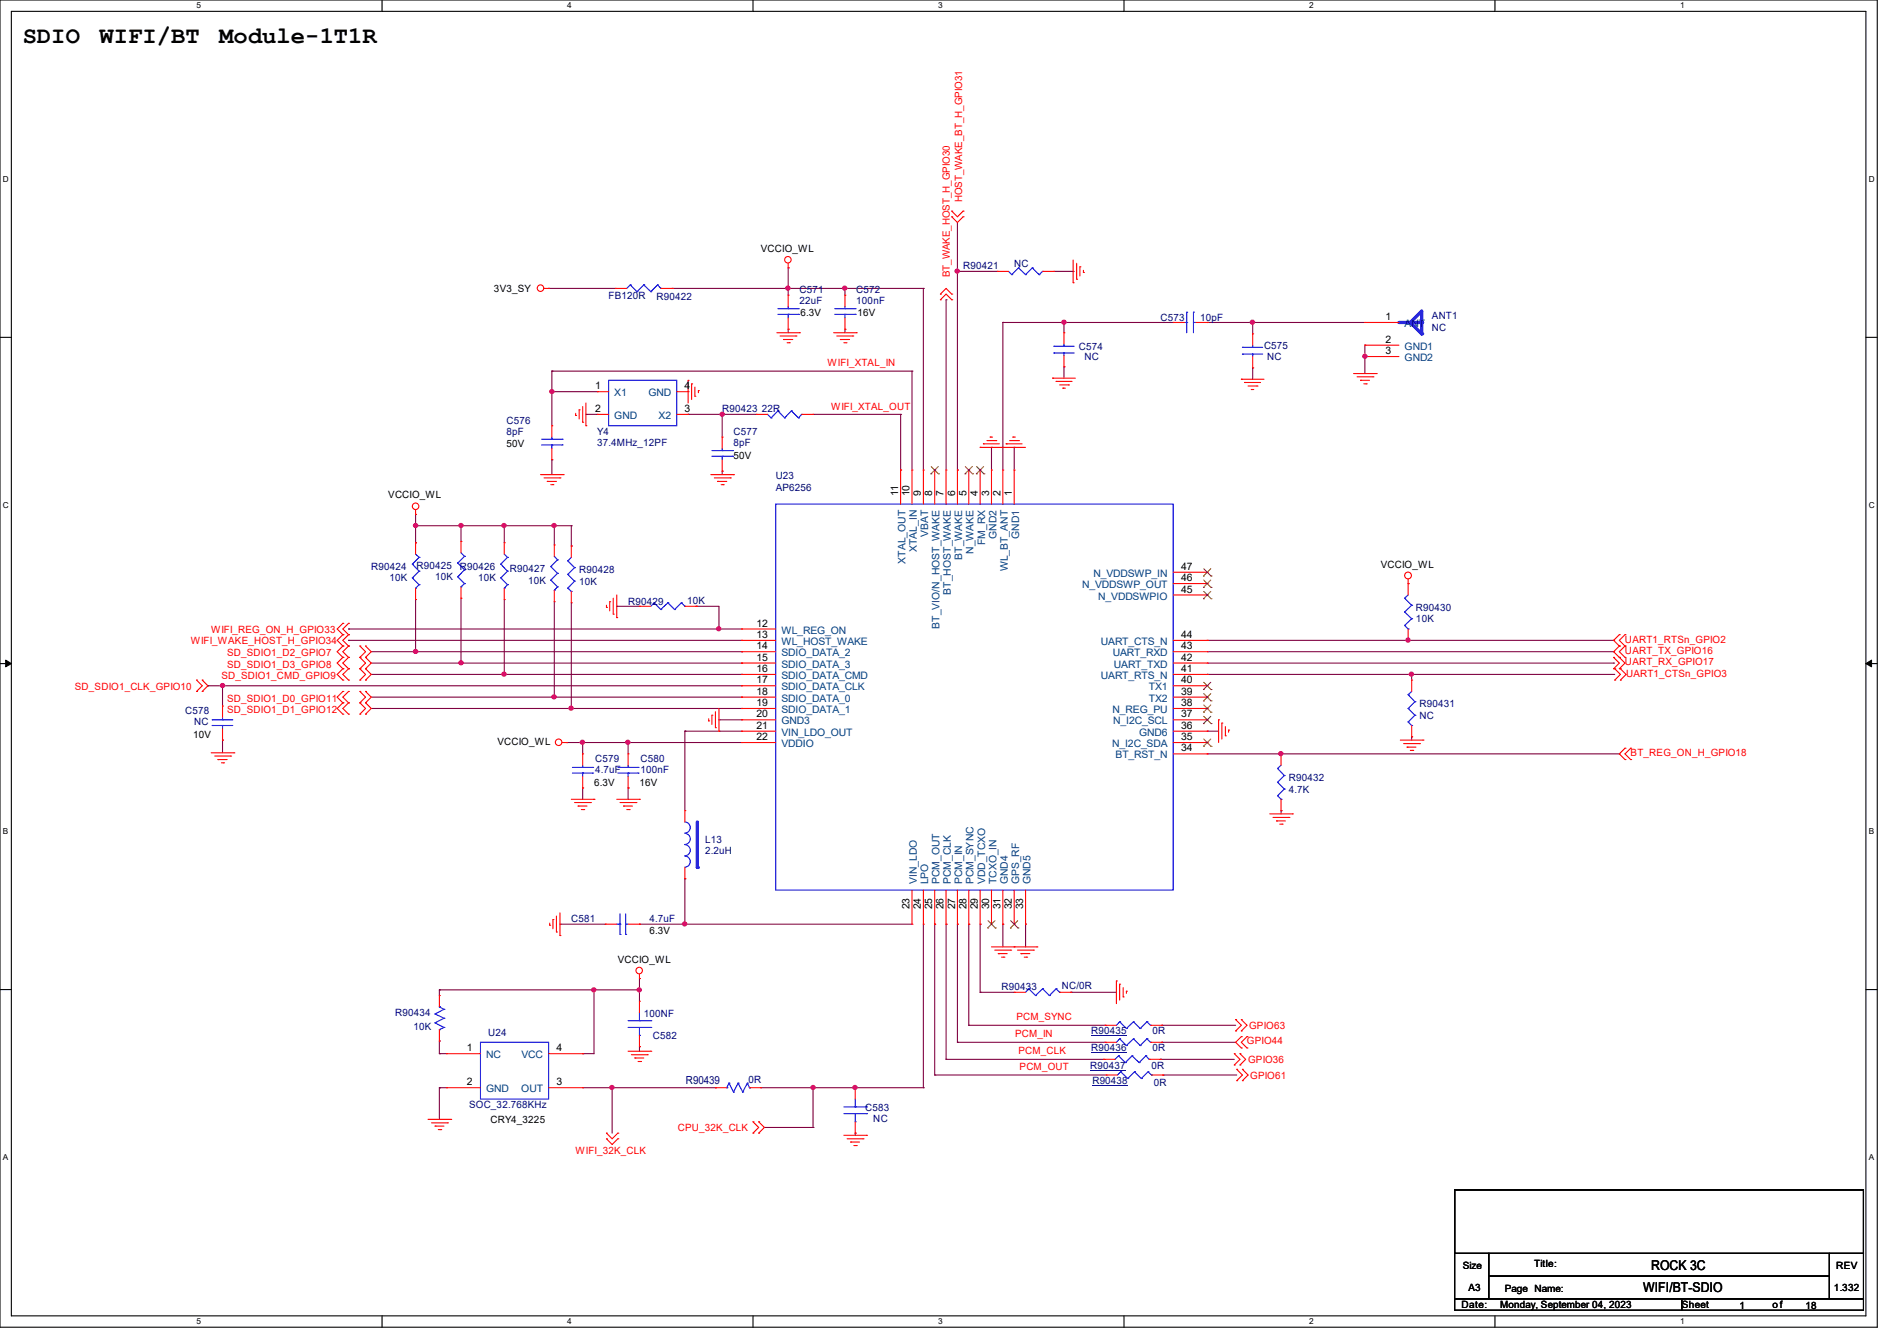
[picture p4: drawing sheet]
<svg xmlns="http://www.w3.org/2000/svg" width="297mm" height="210mm" viewBox="0 0 297 210" stroke-linecap="round" stroke-linejoin="round" font-family="sans-serif">
<path d="M0 0h293.9v207.9h-293.9zM1.8 1.8h290.3v204.3h-290.3z" fill="none" stroke="#000" stroke-width=".17"/>
<g fill="#fff">
<path d="M30.8 .2h.7v1.4h-.7z"/>
<path d="M30.8 206.2h.7v1.4h-.7z"/>
</g>
<path d="M59.8 0v1.8M59.8 206.1v1.8" fill="none" stroke="#000" stroke-width=".17"/>
<g fill="#fff">
<path d="M88.8 .2h.7v1.4h-.7z"/>
<path d="M88.8 206.2h.7v1.4h-.7z"/>
</g>
<path d="M117.9 0v1.8M117.9 206.1v1.8" fill="none" stroke="#000" stroke-width=".17"/>
<g fill="#fff">
<path d="M146.9 .2h.7v1.4h-.7z"/>
<path d="M146.9 206.2h.7v1.4h-.7z"/>
</g>
<path d="M176 0v1.8M176 206.1v1.8" fill="none" stroke="#000" stroke-width=".17"/>
<g fill="#fff">
<path d="M205 .2h.7v1.4h-.7z"/>
<path d="M205 206.2h.7v1.4h-.7z"/>
</g>
<path d="M234.1 0v1.8M234.1 206.1v1.8" fill="none" stroke="#000" stroke-width=".17"/>
<g fill="#fff">
<path d="M263.1 .2h.6v1.4h-.6z"/>
<path d="M263.1 206.2h.6v1.4h-.6z"/>
<path d="M.5 27.3h.9v1.4h-.9z"/>
<path d="M292.6 27.3h.9v1.4h-.9z"/>
<path d="M.5 78.4h.9v1.4h-.9z"/>
<path d="M292.6 78.4h.9v1.4h-.9z"/>
</g>
<path d="M0 52.8h1.8M292.1 52.8h1.8" fill="none" stroke="#000" stroke-width=".17"/>
<g fill="#fff">
<path d="M.5 129.5h.8v1.4h-.8z"/>
<path d="M292.6 129.5h.8v1.4h-.8z"/>
</g>
<path d="M0 103.9h1.8M292.1 103.9h1.8" fill="none" stroke="#000" stroke-width=".17"/>
<path d="M.9 103.4l.9 .5-.9 .5zM292.1 103.9l.9-.5v1z" fill="#000" stroke="#000" stroke-width=".16"/>
<g fill="#fff">
<path d="M.5 180.5h.8v1.4h-.8z"/>
<path d="M292.6 180.5h.8v1.4h-.8z"/>
</g>
<path d="M0 155h1.8M292.1 155h1.8M227.8 186.4h64v9.9h-64zM227.8 196.3h5.3v7.1h-5.3zM233.1 196.3h53.3v3.6h-53.3zM233.1 199.9h53.3v3.5h-53.3zM286.4 196.3h5.4v7.1h-5.4zM227.8 203.4h35.5v1.8h-35.5zM263.3 203.4h28.5v1.8h-28.5z" fill="none" stroke="#000" stroke-width=".17"/>
<g fill="none" stroke="#800040" stroke-width=".17">
<path d="M149.9 34.8v38.8M85.9 45.2h.1M85.9 45.2h10.5M86.4 58.1h.1M86.4 58.1v8.6M86.4 58.1h56.4M105.2 45.2h39.4M123.4 45.2h.1M123.4 51.6h.1M123.4 42h.1M123.4 42v4.2M123.4 51.6v.5"/>
<path d="M132.3 45.2h.1M132.3 51.6h.1M132.3 45.2v1M132.3 51.6v.5M142.8 58.1h.1M142.8 58.1v15.5M144.6 45.2h.1M144.6 45.2v28.4M148.1 46.9h.1M148.1 46.9v26.7M149.9 42.5h.1M149.9 42.5h6.2"/>
<path d="M157 50.5h.1M157 50.5v23.1M157 50.5h26.7M165 42.5h3M166.6 57.4h.1M166.6 50.5h.1M166.6 50.5v1.6M166.6 57.4v1.8M168 42.5h.1M183.7 50.5h.1M189 50.5h.1M189 50.5h24.7"/>
<path d="M196.1 50.5h.1M196.1 57.6h.1M196.1 50.5v1.8M196.1 57.6v1.8M213.7 54.1h.1M213.7 55.8h.1M213.7 54.1v4.4M86.4 72h.1M86.4 61.3h.1M86.4 72v2.3M86.4 61.3h7.1M91.7 64.9h.1"/>
<path d="M91.7 64.9h1.8M107.7 64.9h.1M107.7 64.9h10.7M113.1 64.9h.1M113.1 73.8h.1M113.1 64.9v3.6M113.1 73.8v.5M127.3 64.9h13.7M141 64.9h.1M141 73.6h.1M141 64.9v8.7M149.9 73.6h.1"/>
<path d="M155.2 70.1h.1M155.2 70.1v3.5M158.8 70.1h.1M158.8 70.1v3.5M54.6 98.5h.1M54.6 98.5h61.5M65.1 82.3h.1M65.1 85h.1M65.1 80.6v4.4M65.1 93.9v8.2M65.1 82.3h24.4M72.2 82.3h.1"/>
<path d="M72.2 82.3v2.5M72.2 93.7v10.1M79 82.3h.1M79 82.3v2.7M79 93.9v11.7M86.8 82.3h.1M86.8 82.3v3M86.8 94.2v15M89.5 85.5h.1M89.5 82.3h.1M89.5 82.3v3.2M89.5 94.4v16.6"/>
<path d="M96.6 95h.1M96.6 95h3.5M109 95h.1M109 95h3.6v3.5M112.6 98.5h.1M32.6 107.4h.1M32.6 107.4h83.5M34.8 115.9h.1M34.8 107.4h.1M34.8 107.4v3.2M34.8 115.9v2M54.6 100.3h.1"/>
<path d="M54.6 100.3h61.5M58.1 102.1h58M58.1 103.8h58M58.1 105.6h58M58.1 111h58M58.1 109.2h58M65.1 102.1h.1M72.2 103.8h.1M79 105.6h.1M86.8 109.2h.1M88.7 116.3h.1M88.7 116.3h27.4"/>
<path d="M89.5 111h.1M91.2 116.3h.1M91.2 116.3v1.8M98.3 116.3h.1M98.3 116.3v1.8M107.2 114.5h.1M107.2 114.5h8.9M107.2 114.5v12.5M112.6 112.7h.1M112.6 112.7h3.5M116.1 102.1h.1M116.1 103.8h.1"/>
<path d="M116.1 105.6h.1M116.1 109.2h.1M116.1 111h.1M189 114.5h.1M189 105.6h.1M189 100.3h63.6M189 102.1h63.6M189 103.8h63.6M189 105.6h63.8M189 114.5h1.8M189 118.1h64.5M200.6 118.1h.1"/>
<path d="M220.5 100.3h.1M221 105.6h.1M221 115.4h.1M221 105.6v.9M221 115.4v.5M252.6 102.1h.1M252.6 103.8h.1M252.6 100.3h.1M253.5 118.1h.1M91.2 123.4h.1M91.2 123.4v1.8M98.3 123.4h.1"/>
<path d="M98.3 123.4v1.8M107.2 137.6h.1M107.2 137.6v7.1M200.6 127h.1M200.6 127v.5M68.8 155h.1M68.8 155h31.3M68.8 155v.9M87.7 144.7h.1M87.7 144.7h7.1M93 155h.1M93 155v10h-1.8"/>
<path d="M100.1 144.7h.1M100.1 155h.1M100.1 153.2h.1M100.1 144.7h42.7M100.1 153.2v3.6M107.2 144.7h.1M144.6 144.7v25.6M146.3 144.7h.1M146.3 144.7v23.7M148.1 144.7h.1M148.1 144.7v21.2M149.9 144.7h.1"/>
<path d="M149.9 144.7v18.5M151.7 144.7h.1M151.7 144.7v15.9M153.5 155.4h.1M153.5 144.7h.1M153.5 155.4h5.3M153.5 144.7v10.7M157 144.7h.1M157 144.7v3.6M160.6 144.7h.1M160.6 144.7v3.6M167.7 155.4h.1"/>
<path d="M167.7 155.4h7.1M68.8 170.3h.1M68.8 163h.1M68.8 165h.1M68.8 165h1.1M68.8 170.3h1.1M68.8 163v2M68.8 170.3v5M91.2 165h.1M91.2 170.3h20.8M95.8 170.3h.1M95.8 170.3v7.2"/>
<path d="M100.1 163.9h.1M100.1 163.9v.7M112 170.3h.1M119.1 170.3h25.5M119.7 176.6h7.6M127.3 170.3h.1M127.3 176.6h.1M127.3 170.3v6.3M133.9 177.5h.1M133.9 170.3h.1M133.9 177.5v.3M144.6 170.3h.1"/>
<path d="M146.3 168.4h.1M146.3 168.4h26.9M148.1 165.9h.1M148.1 165.9h24.7M149.9 163.2h.1M149.9 163.2h23.1M151.7 160.6h.1M151.7 160.6h21.3M181.7 165.9h.1M181.7 165.9h11.6M181.9 160.6h.1M181.9 163.2h.1"/>
<path d="M181.9 163.2h11.6M181.9 160.6h11.6M182.1 168.4h.1M182.1 168.4h11.5"/>
</g>
<g fill="#f0f" stroke="#f0f" stroke-width=".17">
<circle cx="112.5" cy="98.5" r=".33"/>
<circle cx="98.3" cy="116.2" r=".33"/>
<circle cx="107.2" cy="144.7" r=".33"/>
<circle cx="91.2" cy="116.2" r=".33"/>
<circle cx="132.3" cy="45.1" r=".33"/>
<circle cx="86.4" cy="61.3" r=".33"/>
<circle cx="113.1" cy="64.9" r=".33"/>
<circle cx="221" cy="105.6" r=".33"/>
<circle cx="196.1" cy="50.5" r=".33"/>
<circle cx="213.7" cy="55.8" r=".33"/>
<circle cx="166.6" cy="50.5" r=".33"/>
<circle cx="123.4" cy="45.1" r=".33"/>
<circle cx="34.9" cy="107.4" r=".33"/>
<circle cx="100.1" cy="155" r=".33"/>
<circle cx="93" cy="155" r=".33"/>
<circle cx="95.8" cy="170.3" r=".33"/>
<circle cx="127.3" cy="170.3" r=".33"/>
<circle cx="133.9" cy="170.3" r=".33"/>
<circle cx="65.1" cy="102" r=".33"/>
<circle cx="72.2" cy="103.8" r=".33"/>
<circle cx="78.9" cy="105.6" r=".33"/>
<circle cx="86.8" cy="109.1" r=".33"/>
<circle cx="89.4" cy="110.9" r=".33"/>
<circle cx="65.1" cy="82.3" r=".33"/>
<circle cx="86.8" cy="82.3" r=".33"/>
<circle cx="72.2" cy="82.3" r=".33"/>
<circle cx="78.9" cy="82.3" r=".33"/>
<circle cx="149.9" cy="42.5" r=".33"/>
<circle cx="200.5" cy="118" r=".33"/>
<circle cx="220.4" cy="100.2" r=".33"/>
</g>
<g fill="none" stroke="#f00" stroke-width=".17">
<path d="M149 34h.1M149 33.1h.1M149 34l.9 .8 .9-.8M149 33.1l.9 .9 .9-.9M150.8 34h.1M150.8 33.1h.1M85.2 45.2h.7M85.9 45.2h.1M96.4 45.2h.1M96.4 45.2h1.7M103.5 45.2h1.7M105.2 45.2h.1"/>
<path d="M107.7 59.6h.1M107.7 59.6v3.5M121.6 52.1h3.6M122.1 52.6h2.5M122.7 53.2h.1M122.7 53.2h1.4M123.2 53.7h.4M123.4 42h.1M123.4 41.2v.8M123.6 53.7h.1M124.6 52.6h.1M125.2 52.1h.1"/>
<path d="M130.5 52.1h3.6M131 52.6h2.5M131.6 53.2h.1M131.6 53.2h1.4M132.1 53.7h.4M132.3 46.2h.1M132.3 51.6h.1M132.3 46.2v1.8M132.3 49.8v1.8M132.5 53.7h.1M133.5 52.6h.1M134.1 52.1h.1"/>
<path d="M147.2 46.1h.1M147.2 46.9h.1M147.2 46.1l.9-.9 .9 .9M147.2 46.9l.9-.8 .9 .8M149 46.1h.1M149 46.9h.1M156.1 42.5h.1M156.1 42.5h1.8M163.2 42.5h1.8M164.8 59.2h.1M164.8 59.2h3.6M165 42.5h.1"/>
<path d="M165.4 59.7h.1M165.4 59.7h2.5M166.6 57.4h.1M166.6 52.1h.1M166.6 52.1v1.8M166.6 55.7v1.7M168 44.3h.1M168 40.7v3.6M168.6 43.7h.1M168.6 41.2v2.5M169.1 41.8h.1M169.1 41.8v1.4"/>
<path d="M169.6 42.7h.1M169.6 42.3v.4M183.7 50.5h.1M183.7 50.5h1.8M187.2 50.5h1.8M189 50.5h.1M194.4 59.4h.1M194.4 59.4h3.5M194.9 59.9h.1M194.9 59.9h2.5M196.1 57.6h.1M196.1 52.3h.1"/>
<path d="M196.1 52.3v1.8M196.1 55.8v1.8M211.9 58.5h3.6M212.5 59h2.5M213 59.6h.1M213 59.6h1.4M215 59h.1M215.5 58.5h.1M65.1 79.8v.8M84.6 74.3h3.6M85.2 74.8h2.5M85.7 75.4h.1"/>
<path d="M85.7 75.4h1.4M86.2 75.9h.4M86.4 66.7h.1M86.4 72h.1M86.4 66.7v1.8M86.4 70.2v1.8M86.6 75.9h.1M87.7 74.8h.1M88.2 74.3h.1M90.1 65.1h.1M90.1 64.7v.4M90.7 64.2h.1"/>
<path d="M90.7 64.2v1.4M91.2 66.1h.1M91.2 63.7v2.4M91.7 66.7h.1M91.7 63.1v3.6M93.5 61.3h.1M93.5 64.9h.1M93.5 64.9h1.8M93.5 61.3h1.8M106 64.9h1.7M106 61.3h1.7M107.7 64.9h.1"/>
<path d="M107.7 61.3h.1M108.3 60.1h.1M108.3 60.1v2.5M108.8 62.1h.1M108.8 60.6v1.5M109.3 61.2h.1M109.3 61.2v.3M111.3 74.3h3.6M111.8 74.8h2.5M112.4 75.4h.1M112.4 75.4h1.4M112.9 75.9h.3"/>
<path d="M113.2 75.9h.1M114.3 74.8h.1M114.9 74.3h.1M118.4 64.9h.1M118.4 64.9h1.8M125.5 64.9h1.8M127.3 64.9h.1M141 73.6h.1M141 73.6v5.4M142.8 73.6h.1M142.8 73.6v5.4M144.6 73.6h.1"/>
<path d="M144.6 73.6v5.4M146.3 73.6h.1M146.3 73.6v5.4M148.1 73.6h.1M148.1 73.6v5.4M149.9 73.6h.1M149.9 73.6v5.4M151.7 73.6h.1M151.7 73.6v5.4M153.5 70.1h.1M153.5 73.6h.1M153.5 70.1h7.1"/>
<path d="M153.5 73.6v5.4M154 69.5h.1M154 69.5h2.5M154.5 69h1.4M155 68.5h.1M155 68.5h.4M155.2 73.6h.1M155.2 73.6v5.4M155.9 69h.1M157 70.1h.1M157 73.6h.1M157 73.6v5.4"/>
<path d="M157.5 69.5h.1M157.5 69.5h2.5M158.1 69h1.4M158.6 68.5h.1M158.6 68.5h.4M158.8 73.6h.1M158.8 73.6v5.4M159.5 69h.1M165.9 60.3h1.4M166.4 60.8h.1M166.4 60.8h.4M167.3 60.3h.1"/>
<path d="M195.4 60.5h1.4M195.9 61h.1M195.9 61h.4M196.8 60.5h.1M213.5 60.1h.4M213.9 60.1h.1M53.7 97.6h.1M53.7 99.4h.1M53.7 97.6l-.9 .9 .9 .9M53.7 99.4l-.9 .9 .9 .9M54.6 97.6h.1M54.6 99.4h.1"/>
<path d="M54.6 99.4l-.9 .9 .9 .9M54.6 97.6l-.9 .9 .9 .9M65.1 80.6h.1M65.1 85h.1M65.1 93.9h.1M65.1 85v1.8M65.1 92.1v1.8M72.2 84.8h.1M72.2 93.7h.1M72.2 84.8v1.8M72.2 91.9v1.8M79 85h.1"/>
<path d="M79 93.9h.1M79 85v1.8M79 92.1v1.8M86.8 85.3h.1M86.8 94.2h.1M86.8 85.3v1.8M86.8 92.5v1.7M89.5 85.5h.1M89.5 94.4h.1M89.5 85.5v1.8M89.5 92.6v1.8M95 95.1h.1"/>
<path d="M95 94.8v.3M95.5 94.2h.1M95.5 94.2v1.5M96 96.2h.1M96 93.7v2.5M96.6 96.7h.1M96.6 93.2v3.5M100.1 95h.1M100.1 95h1.8M107.2 95h1.8M109 95h.1M116.1 98.5h.1"/>
<path d="M116.1 98.5h5.4M183.7 93.2h5.3M183.7 91.4h5.3M183.7 89.6h5.3M189 93.2h.1M189 91.4h.1M189 89.6h.1M220.5 91.4h.1M220.5 90.7v2.5M220.5 98.5v1.8M253.5 99.4h.1M253.5 99.4l-.9 .9 .9 .9"/>
<path d="M254.4 99.4h.1M254.4 99.4l-.9 .9 .9 .9M30.8 106.5h.1M30.8 108.3h.1M30.8 106.5l.9 .9-.9 .9M31.7 108.3h.1M31.7 106.5h.1M31.7 106.5l.9 .9-.9 .9M33.1 117.9h3.5M33.6 118.4h2.5M34.1 119h.1M34.1 119h1.5"/>
<path d="M34.7 119.5h.3M34.8 110.6h.1M34.8 115.9h.1M34.8 110.6v1.8M34.8 114.1v1.8M35 119.5h.1M36.1 118.4h.1M36.6 117.9h.1M53.7 103h.1M53.7 104.7h.1M53.7 101.2h.1M53.7 110.1h.1"/>
<path d="M53.7 111.8h.1M53.7 108.3h.1M53.7 106.5h.1M53.7 108.3l-.9 .9 .9 .9M53.7 103l-.9 .8 .9 .9M53.7 101.2l-.9 .9 .9 .9M53.7 110.1l-.9 .9 .9 .8M53.7 104.7l-.9 .9 .9 .9M54.6 103h.1M54.6 104.7h.1M54.6 101.2h.1M54.6 110.1h.1"/>
<path d="M54.6 111.8h.1M54.6 108.3h.1M54.6 106.5h.1M54.6 103l-.9 .8 .9 .9M54.6 104.7l-.9 .9 .9 .9M54.6 101.2l-.9 .9 .9 .9M54.6 110.1l-.9 .9 .9 .8M54.6 108.3l-.9 .9 .9 .9M56.3 103h.1M56.3 104.7h.1M56.3 101.2h.1M56.3 110.1h.1"/>
<path d="M56.3 111.8h.1M56.3 108.3h.1M56.3 106.5h.1M56.3 103l.9 .8-.9 .9M56.3 101.2l.9 .9-.9 .9M56.3 104.7l.9 .9-.9 .9M56.3 110.1l.9 .9-.9 .8M56.3 108.3l.9 .9-.9 .9M57.2 104.7h.1M57.2 103h.1M57.2 101.2h.1M57.2 111.8h.1"/>
<path d="M57.2 110.1h.1M57.2 108.3h.1M57.2 106.5h.1M57.2 103l.9 .8-.9 .9M57.2 108.3l.9 .9-.9 .9M57.2 101.2l.9 .9-.9 .9M57.2 110.1l.9 .9-.9 .8M57.2 104.7l.9 .9-.9 .9M88 116.3h.7M88.7 116.3h.1M91.2 118.1h.1M91.2 118.1v1.7"/>
<path d="M98.3 118.1h.1M98.3 118.1v1.7M111 112.9h.1M111 112.6v.3M111.5 112h.1M111.5 112v1.5M112 114h.1M112 111.5v2.5M112.6 114.5h.1M112.6 111v3.5M116.1 100.3h.1M116.1 116.3h.1"/>
<path d="M116.1 102.1h.1M116.1 109.2h.1M116.1 107.4h.1M116.1 105.6h.1M116.1 111h.1M116.1 103.8h.1M116.1 112.7h.1M116.1 114.5h.1M116.1 116.3h5.4M116.1 112.7h5.4M116.1 109.2h5.4M116.1 111h5.4"/>
<path d="M116.1 114.5h5.4M116.1 107.4h5.4M116.1 100.3h5.4M116.1 102.1h5.4M116.1 105.6h5.4M116.1 103.8h5.4M183.7 116.3h5.3M183.7 112.7h5.3M183.7 109.2h5.3M183.7 111h5.3M183.7 114.5h5.3M183.7 107.4h5.3"/>
<path d="M183.7 100.3h5.3M183.7 102.1h5.3M183.7 105.6h5.3M183.7 103.8h5.3M183.7 118.1h5.3M189 112.7h.1M189 116.3h.1M189 109.2h.1M189 111h.1M189 114.5h.1M189 107.4h.1M189 118.1h.1"/>
<path d="M189 103.8h.1M189 102.1h.1M189 105.6h.1M189 100.3h.1M190.8 112.7h.1M190.8 112.7v3.6M191.3 113.2h.1M191.3 113.2v2.5M191.9 115.2h.1M191.9 113.8v1.4M192.4 114.3h.1M192.4 114.3v.4"/>
<path d="M200.6 118.1h.1M200.6 118.1v1.7M219.2 115.9h3.6M219.8 116.5h2.4M220.3 117h.1M220.3 117h1.4M220.5 100.3h.1M220.8 117.5h.4M221 106.5h.1M221 115.4h.1M221 106.5v1.8M221 113.6v1.8"/>
<path d="M221.2 117.5h.1M222.2 116.5h.1M222.8 115.9h.1M252.6 103h.1M252.6 104.7h.1M252.6 103l.9 .8-.9 .9M252.8 104.7h.1M252.8 106.5h.1M252.8 104.7l.9 .9-.9 .9M253.5 103h.1M253.5 101.2h.1M253.5 104.7h.1"/>
<path d="M253.5 101.2l-.9 .9 1.8 1.7-.9 .9M253.7 104.7h.1M253.7 106.5h.1M253.7 104.7l.9 .9-.9 .9M254.4 101.2h.1M254.4 103h.1M254.4 117.2h.1M254.4 119h.1M254.4 101.2l-.9 .9 .9 .9M254.4 117.2l-.9 .9 .9 .9M255.3 119h.1M255.3 117.2h.1"/>
<path d="M255.3 117.2l-.9 .9 .9 .9M89.5 125.2h3.5M90 125.7h2.5M90.5 126.2h.1M90.5 126.2h1.4M91 126.8h.4M91.2 123.4h.1M91.2 121.6v1.8M91.4 126.8h.1M92.5 125.7h.1M93 125.2h.1M96.6 125.2h3.5"/>
<path d="M97.1 125.7h2.5M97.6 126.2h.1M97.6 126.2h1.4M98.1 126.8h.4M98.3 123.4h.1M98.3 121.6v1.8M98.5 126.8h.1M99.6 125.7h.1M100.1 125.2h.1M142.8 139.4v5.3M144.6 139.4v5.3M146.3 139.4v5.3"/>
<path d="M148.1 139.4v5.3M149.9 139.4v5.3M151.7 139.4v5.3M153.5 139.4v5.3M155.2 139.4v5.3M157 139.4v5.3M158.8 139.4v5.3M160.6 139.4v5.3M198.8 127.5h3.6M199.3 128h2.5M199.9 128.6h.1M199.9 128.6h1.4"/>
<path d="M200.4 129.1h.3M200.6 127h.1M200.6 125.2v1.8M200.7 129.1h.1M201.8 128h.1M202.4 127.5h.1M68.8 155.9h.1M68.8 155.9v1.8M86.1 144.9h.1M86.1 144.6v.3M86.6 144h.1M86.6 144v1.5"/>
<path d="M87.1 146h.1M87.1 143.5v2.5M87.7 146.5h.1M87.7 143v3.5M94.8 144.7h.1M94.8 144.7h1.8M98.3 144.7h1.8M100.1 153.2h.1M100.1 156.8h.1M100.1 144.7h.1M100.1 152.6v.6M100.1 156.8v1.8"/>
<path d="M142.8 144.7h.1M144.6 144.7h.1M146.3 144.7h.1M148.1 144.7h.1M149.9 144.7h.1M151.7 144.7h.1M153.5 144.7h.1M155.2 144.7h.1M155.2 148.3h7.1M155.7 148.8h2.5M156.3 149.4h.1M156.3 149.4h1.4"/>
<path d="M156.8 149.9h.4M157 144.7h.1M157.2 149.9h.1M158.2 148.8h.1M158.8 148.3h.1M158.8 155.4h.1M158.8 144.7h.1M158.8 155.4h1.8M159.3 148.8h2.5M159.9 149.4h.1M159.9 149.4h1.3M160.4 149.9h.3"/>
<path d="M160.6 144.7h.1M160.7 149.9h.1M161.8 148.8h.1M162.3 148.3h.1M165.9 155.4h1.8M167.7 155.4h.1M174.8 153.6h.1M174.8 153.6v3.6M175.3 154.1h.1M175.3 154.1v2.5M175.9 156.1h.1M175.9 154.7v1.4"/>
<path d="M176.4 155.2h.1M176.4 155.2v.4M193.5 159.7h.1M193.5 159.7l.9 .9-.9 .9M194.4 159.7h.1M194.4 159.7l.8 .9-.8 .9M67 175.3h3.6M67.6 175.9h2.5M68.1 176.4h.1M68.1 176.4h1.4M68.6 176.9h.4M68.8 163h.1"/>
<path d="M68.8 161.2v1.8M69 176.9h.1M69.9 165h.1M69.9 170.3h.1M69.9 165h5.3M69.9 170.3h5.3M70.1 175.9h.1M70.6 175.3h.1M85.9 165h5.3M85.9 170.3h5.3M91.2 170.3h.1M91.2 165h.1"/>
<path d="M95 178.4h.1M95 177.5h.1M95 178.4l.8 .8 .9-.8M95 177.5l.8 .9 .9-.9M96.7 178.4h.1M96.7 177.5h.1M98.3 164.6h3.6M98.8 165.2h2.5M99.4 165.7h.1M99.4 165.7h1.4M99.9 166.2h.4M100.1 163.9h.1"/>
<path d="M100.1 162.1v1.8M100.3 166.2h.1M101.3 165.2h.1M101.9 164.6h.1M112 170.3h.1M112 170.3h1.8M117.3 170.3h1.8M117.9 175.7h.1M117.9 177.5h.1M117.9 175.7l.9 .9-.9 .9M118.8 177.5h.1M118.8 175.7h.1"/>
<path d="M118.8 175.7l.9 .9-.9 .9M119.1 170.3h.1M132.1 177.8h3.6M132.6 178.4h2.5M133.2 178.9h.1M133.2 178.9h1.4M133.7 179.4h.4M133.9 170.3h.1M133.9 177.5h.1M133.9 170.3v1.8M133.9 175.7v1.8M134.1 179.4h.1"/>
<path d="M135.1 178.4h.1M135.7 177.8h.1M172.8 165.9h.1M172.8 165.9h1.8M173 163.2h.1M173 160.6h.1M173 163.2h1.8M173 160.6h1.8M173.2 168.4h.1M173.2 168.4h1.8M179.9 165.9h1.8M180.1 163.2h1.8"/>
<path d="M180.1 160.6h1.8M180.3 168.4h1.8M181.7 165.9h.1M181.9 163.2h.1M181.9 160.6h.1M182.1 168.4h.1M193.3 166.8h.1M193.3 165h.1M193.3 165l.8 .9-.8 .9M193.5 161.5h.1M193.6 169.2h.1M193.6 167.5h.1"/>
<path d="M193.6 167.5l.9 .9-.9 .8M194.1 166.8h.1M194.1 165h.1M194.1 165l.9 .9-.9 .9M194.4 161.5h.1M194.4 162.3h.1M194.4 164.1h.1M194.4 162.3l-.9 .9 .9 .9M194.5 169.2h.1M194.5 167.5h.1M194.5 167.5l.9 .9-.9 .8M195.2 164.1h.1"/>
<path d="M195.2 162.3h.1M195.2 162.3l-.8 .9 .8 .9"/>
<circle cx="84.6" cy="45.1" r=".51"/>
<circle cx="123.4" cy="40.7" r=".51"/>
<circle cx="65.1" cy="79.3" r=".51"/>
<circle cx="220.5" cy="90.1" r=".53"/>
<circle cx="87.5" cy="116.2" r=".51"/>
<circle cx="100.1" cy="152" r=".51"/>
</g>
<g fill="none" stroke="#00f" stroke-width=".17">
<path d="M95.3 59.6h10.7v7.1h-10.7zM98.7 44.6h.1M98.7 44.6l-.6 .6M98.7 44.6l1 1.1M99.7 45.7h.1M100.8 44.6h.1M100.8 44.6l-1.1 1.1M100.8 44.6l1.1 1.1M101.9 45.7h.1M103 44.6h.1M103 44.6l-1.1 1.1M103 44.6l.5 .6"/>
<path d="M103.5 45.2h.1M130.7 49.2h3.2M130.7 48.3h3.2M132.3 48.3h.1M132.3 49.2h.1M132.3 48v.3M132.3 49.2v.6M133.9 49.2h.1M133.9 48.3h.1M157.9 42.5l.5 .5M158.4 43h.1M159.5 42h.1"/>
<path d="M159.5 42l-1.1 1M159.5 42l1.1 1M160.6 43h.1M161.6 42h.1M161.6 42l-1 1M161.6 42l1.1 1M162.7 43h.1M163.2 42.5h.1M163.2 42.5l-.5 .5M165 54.2h.1M165 55.3h.1M165 54.2h3.2"/>
<path d="M165 55.3h3.2M166.6 55.3h.1M166.6 54.2h.1M166.6 53.9v.3M166.6 55.3v.4M185.5 50.5h.3M185.8 50.5h.1M185.8 48.9h.1M185.8 48.9v3.2M186.9 48.9h.1M186.9 50.5h.1M186.9 50.5h.3"/>
<path d="M186.9 48.9v3.2M194.5 54.4h.1M194.5 55.5h.1M194.5 54.4h3.2M194.5 55.5h3.2M196.1 55.5h.1M196.1 54.4h.1M196.1 54.1v.3M196.1 55.5v.3M84.8 69.7h3.2M84.8 68.8h3.2M86.4 68.8h.1"/>
<path d="M86.4 69.7h.1M86.4 68.5v.3M86.4 69.7v.5M88 69.7h.1M88 68.8h.1M120.2 64.9l.5 .5M120.7 65.4h.1M121.5 79h62.2v60.4h-62.2zM121.8 64.3h.1M121.8 64.3l-1.1 1.1M121.8 64.3l1.1 1.1M122.9 65.4h.1"/>
<path d="M123.9 64.3h.1M123.9 64.3l-1 1.1M123.9 64.3l1.1 1.1M125 65.4h.1M125.5 64.9h.1M125.5 64.9l-.5 .5M64.6 88.3h.1M64.6 90.5h.1M64.6 88.3l1 1.2M64.6 90.5l1 1.1M65.1 92.1h.1M65.1 86.8l.5 .5"/>
<path d="M65.6 87.3h.1M65.6 89.5h.1M65.6 91.6h.1M65.6 87.3l-1 1M65.6 89.5l-1 1M65.6 91.6l-.5 .5M71.7 88.2h.1M71.7 90.3h.1M71.7 88.2l1 1M71.7 90.3l1 1.1M72.2 91.9h.1M72.2 86.6l.5 .5"/>
<path d="M72.7 87.1h.1M72.7 89.2h.1M72.7 91.4h.1M72.7 87.1l-1 1.1M72.7 89.2l-1 1.1M72.7 91.4l-.5 .5M78.4 88.3h.1M78.4 90.5h.1M78.4 88.3l1.1 1.2M78.4 90.5l1.1 1.1M79 92.1h.1M79 86.8l.5 .5"/>
<path d="M79.5 87.3h.1M79.5 89.5h.1M79.5 91.6h.1M79.5 87.3l-1.1 1M79.5 89.5l-1.1 1M79.5 91.6l-.5 .5M86.2 88.7h.1M86.2 90.8h.1M86.2 88.7l1.1 1.1M86.2 90.8l1.1 1.1M86.8 92.5h.1M86.8 87.1l.5 .6"/>
<path d="M87.3 87.7h.1M87.3 89.8h.1M87.3 91.9h.1M87.3 87.7l-1.1 1M87.3 89.8l-1.1 1M87.3 91.9l-.5 .6M88.9 87.8h.1M88.9 90h.1M88.9 92.1h.1M88.9 87.8l1.1 1.1M88.9 90l1.1 1M88.9 92.1l.6 .5"/>
<path d="M89.5 92.6h.1M89.5 87.3l-.6 .5M90 88.9h.1M90 91h.1M90 88.9l-1.1 1.1M90 91l-1.1 1.1M102.4 94.4h.1M102.4 94.4l-.5 .6M102.4 94.4l1.1 1.1M103.5 95.5h.1M104.6 94.4h.1M104.6 94.4l-1.1 1.1"/>
<path d="M104.6 94.4l1 1.1M105.6 95.5h.1M106.7 94.4h.1M106.7 94.4l-1.1 1.1M106.7 94.4l.5 .6M107.2 95h.1M219.9 93.7h.1M219.9 95.8h.1M219.9 98h.1M219.9 93.7l1.1 1.1M219.9 95.8l1.1 1.1M219.9 98l.6 .5"/>
<path d="M220.5 98.5h.1M220.5 93.2l-.6 .5M221 94.8h.1M221 96.9h.1M221 94.8l-1.1 1M221 96.9l-1.1 1.1M33.2 113.6h.1M33.2 112.7h.1M33.2 113.6h3.2M33.2 112.7h3.2M34.8 112.7h.1M34.8 113.6h.1"/>
<path d="M34.8 112.4v.3M34.8 113.6v.5M91.2 119.8v.4M98.3 119.8v.4M200.6 119.8l-.6 .6M220.5 108.8h.1M220.5 111h.1M220.5 113.1h.1M220.5 108.8l1 1.1M220.5 111l1 1M220.5 113.1l.5 .5M221 113.6h.1"/>
<path d="M221 108.3l-.5 .5M221.5 109.9h.1M221.5 112h.1M221.5 109.9l-1 1.1M221.5 112l-1 1.1M89.6 121.1h3.2M89.6 120.2h3.2M91.2 120.2h.1M91.2 121.1h.1M91.2 121.1v.5M92.8 121.1h.1M92.8 120.2h.1"/>
<path d="M96.7 121.1h3.2M96.7 120.2h3.2M98.3 120.2h.1M98.3 121.1h.1M98.3 121.1v.5M99.9 121.1h.1M99.9 120.2h.1M107.2 128.7a.87 .87 0 0 1 .9 .9 .87 .87 0 0 1-.9 .9M107.2 130.5a.87 .87 0 0 1 .9 .9 .87 .87 0 0 1-.9 .8M107.2 132.3a.87 .87 0 0 1 .9 .9 .87 .87 0 0 1-.9 .8M107.2 134.1a.87 .87 0 0 1 .9 .8 .87 .87 0 0 1-.9 .9M200 120.4h.1"/>
<path d="M200 122.5h.1M200 124.6h.1M200 120.4l1.1 1.1M200 122.5l1.1 1.1M200 124.6l.6 .6M200.6 125.2h.1M201.1 121.5h.1M201.1 123.6h.1M201.1 121.5l-1.1 1M201.1 123.6l-1.1 1M68.1 158.8h.1M68.1 158.8l1.4 .7"/>
<path d="M68.8 157.7h.1M68.8 157.7l.7 .4M69.5 159.5h.1M69.5 158.1h.1M69.5 159.5l-1.4 .7M69.5 158.1l-1.4 .7M96.6 144.7h.5M97.1 146.3h.1M97.1 144.7h.1M97.1 143.1v3.2M98 144.7h.1M98 146.3h.1"/>
<path d="M98 144.7h.3M98 143.1v3.2M98.3 159.9h3.6M100.1 159.9h.1M100.1 158.6v1.3M101.9 159.9h.1M161.1 154.9h.1M161.1 154.9l-.5 .5M161.1 154.9l1 1M162.1 155.9h.1M163.2 154.9h.1M163.2 154.9l-1.1 1"/>
<path d="M163.2 154.9l1.1 1M164.3 155.9h.1M165.4 154.9h.1M165.4 154.9l-1.1 1M165.4 154.9l.5 .5M165.9 155.4h.1M68.1 160.2h.1M68.1 160.2l1.4 .7M68.8 161.2h.1M69.5 160.9h.1M69.5 160.9l-.7 .3M75.2 163.2h10.7v8.9h-10.7z"/>
<path d="M98.3 160.9h3.6M100.1 162.1h.1M100.1 160.9v1.2M101.9 160.9h.1M113.8 170.3h.1M114.1 169.6h.1M114.1 169.6l.8 1.4M114.1 169.6l-.3 .7M114.9 171h.1M115.6 169.6h.1M115.6 169.6l.7 1.4M115.6 169.6l-.7 1.4"/>
<path d="M116.3 171h.1M117 169.6h.1M117 169.6l-.7 1.4M117 169.6l.3 .7M117.3 170.3h.1M132.1 174.4h3.6M132.1 173.4h3.6M133.9 175.7h.1M133.9 173.4h.1M133.9 172.1v1.3M133.9 174.4v1.3M135.7 174.4h.1"/>
<path d="M135.7 173.4h.1M175.1 165.4h.1M175.1 165.4l1.1 1M175.1 165.4l-.5 .5M175.3 162.7h.1M175.3 160h.1M175.3 162.7l-.5 .5M175.3 162.7l1.1 1M175.3 160l-.5 .6M175.3 160l1.1 1.1M175.5 167.9h.1M175.5 167.9l-.5 .5"/>
<path d="M175.5 167.9l1.1 1M176.2 166.4h.1M176.4 163.7h.1M176.4 161.1h.1M176.6 168.9h.1M177.2 165.4h.1M177.2 165.4l-1 1M177.2 165.4l1.2 1M177.5 162.7h.1M177.5 160h.1M177.5 162.7l-1.1 1M177.5 162.7l1 1"/>
<path d="M177.5 160l-1.1 1.1M177.5 160l1 1.1M177.6 167.9h.1M177.6 167.9l-1 1M177.6 167.9l1.1 1M178.4 166.4h.1M178.5 163.7h.1M178.5 161.1h.1M178.7 168.9h.1M179.4 165.4h.1M179.4 165.4l-1 1M179.4 165.4l.5 .5"/>
<path d="M179.6 162.7h.1M179.6 160h.1M179.6 162.7l-1.1 1M179.6 162.7l.5 .5M179.6 160l-1.1 1.1M179.6 160l.5 .6M179.7 167.9h.1M179.7 167.9l-1 1M179.7 167.9l.6 .5M179.9 165.9h.1M180.1 163.2h.1M180.1 160.6h.1"/>
<path d="M180.3 168.4h.1"/>
</g>
<path d="M170.7 167.6h5.6M170.9 164.9h5.5M170.9 162.2h5.5M171 170h5.6" fill="none" stroke="#000080" stroke-width=".16"/>
<g fill="none" stroke="#804000" stroke-width=".16">
<path d="M145.8 74.2h.1M145.8 73.1l1.1 1.1M146.9 73.1l-1.1 1.1M146.9 74.2h.1M151.1 74.2h.1M151.1 73.1l1.2 1.1M152.2 73.1l-1.1 1.1M152.3 74.2h.1M152.9 74.2h.1M152.9 73.1l1.2 1.1M154 73.1l-1.1 1.1M154.1 74.2h.1"/>
<path d="M188.4 93.8h.1M188.4 92h.1M188.4 90.2h.1M188.5 92.6l1.1 1.2M188.5 90.8l1.1 1.2M188.5 89.1l1.1 1.1M189.6 92.6l-1.2 1.2M189.6 90.8l-1.2 1.2M189.6 89.1l-1.2 1.1M189.6 93.8h.1M189.6 92h.1M189.6 90.2h.1"/>
<path d="M188.4 113.3h.1M188.4 116.9h.1M188.4 109.8h.1M188.4 111.5h.1M188.4 108h.1M188.5 112.2l1.1 1.1M188.5 115.7l1.1 1.2M188.5 108.6l1.1 1.2M188.5 110.4l1.1 1.1M188.5 106.8l1.1 1.2M189.6 112.2l-1.2 1.1M189.6 115.7l-1.2 1.2"/>
<path d="M189.6 108.6l-1.2 1.2M189.6 110.4l-1.2 1.1M189.6 106.8l-1.2 1.2M189.6 113.3h.1M189.6 116.9h.1M189.6 109.8h.1M189.6 111.5h.1M189.6 108h.1M154.6 145.3h.1M154.7 144.2l1.1 1.1M155.8 144.2l-1.2 1.1M155.8 145.3h.1"/>
<path d="M158.2 145.3h.1M158.2 144.2l1.2 1.1M159.3 144.2l-1.1 1.1M159.4 145.3h.1"/>
</g>
<path d="M109.2 128.7v7.1" fill="none" stroke="#00f" stroke-width=".51"/>
<circle cx="109.2" cy="135.8" r=".25" fill="#00f"/>
<path d="M107.2 127h.1M107.2 137.6h.1M107.2 127v1.7M107.2 135.8v1.8" fill="none" stroke="#f00" stroke-width=".17"/>
<path d="M219 50.5h3.6" fill="none" stroke="#00f" stroke-width=".51"/>
<circle cx="222.6" cy="50.5" r=".25" fill="#00f"/>
<path d="M222.6 48.7v3.6" fill="none" stroke="#00f" stroke-width=".51"/>
<circle cx="222.6" cy="52.3" r=".25" fill="#00f"/>
<path d="M220.8 50.5l1.8 1.8" fill="none" stroke="#00f" stroke-width=".51"/>
<circle cx="220.8" cy="50.5" r=".25" fill="#00f"/>
<path d="M222.6 48.7l-1.8 1.8" fill="none" stroke="#00f" stroke-width=".51"/>
<circle cx="220.8" cy="50.5" r=".25" fill="#00f"/>
<g fill="none" stroke="#f00" stroke-width=".17">
<path d="M123.4 46.2h.1M123.4 51.6h.1M123.4 46.2v1.8M123.4 49.8v1.8M213.7 50.5h.1M213.7 54.1h.1M213.7 55.8h.1M213.7 50.5h5.3M213.7 54.1h5.3M213.7 55.8h5.3M113.1 68.5h.1M113.1 73.8h.1"/>
<path d="M113.1 68.5v1.7M113.1 72v1.8"/>
</g>
<g fill="none" stroke="#00f" stroke-width=".17">
<path d="M121.8 49.2h3.2M121.8 48.3h3.2M123.4 48.3h.1M123.4 49.2h.1M123.4 48v.3M123.4 49.2v.6M125 49.2h.1M125 48.3h.1M111.5 71.5h3.2M111.5 70.6h3.2M113.1 70.6h.1M113.1 71.5h.1"/>
<path d="M113.1 70.2v.4M113.1 71.5v.5M114.7 71.5h.1M114.7 70.6h.1"/>
</g>
<g fill="#f0f" stroke="#f0f" stroke-width=".17">
<circle cx="112.5" cy="98.5" r=".33"/>
<circle cx="98.3" cy="116.2" r=".33"/>
<circle cx="107.2" cy="144.7" r=".33"/>
<circle cx="91.2" cy="116.2" r=".33"/>
<circle cx="132.3" cy="45.1" r=".33"/>
<circle cx="86.4" cy="61.3" r=".33"/>
<circle cx="113.1" cy="64.9" r=".33"/>
<circle cx="221" cy="105.6" r=".33"/>
<circle cx="196.1" cy="50.5" r=".33"/>
<circle cx="213.7" cy="55.8" r=".33"/>
<circle cx="166.6" cy="50.5" r=".33"/>
<circle cx="123.4" cy="45.1" r=".33"/>
<circle cx="34.9" cy="107.4" r=".33"/>
<circle cx="100.1" cy="155" r=".33"/>
<circle cx="93" cy="155" r=".33"/>
<circle cx="95.8" cy="170.3" r=".33"/>
<circle cx="127.3" cy="170.3" r=".33"/>
<circle cx="133.9" cy="170.3" r=".33"/>
<circle cx="65.1" cy="102" r=".33"/>
<circle cx="72.2" cy="103.8" r=".33"/>
<circle cx="78.9" cy="105.6" r=".33"/>
<circle cx="86.8" cy="109.1" r=".33"/>
<circle cx="89.4" cy="110.9" r=".33"/>
<circle cx="65.1" cy="82.3" r=".33"/>
<circle cx="86.8" cy="82.3" r=".33"/>
<circle cx="72.2" cy="82.3" r=".33"/>
<circle cx="78.9" cy="82.3" r=".33"/>
<circle cx="149.9" cy="42.5" r=".33"/>
<circle cx="200.5" cy="118" r=".33"/>
<circle cx="220.4" cy="100.2" r=".33"/>
</g>
<g font-size="3.7">
<text x="3.6" y="6.7">SDIO</text>
<text x="15.6" y="6.7">WIFI/BT</text>
<text x="34.3" y="6.7">Module-1T1R</text>
</g>
<g font-size="2.1">
<text x="257.3" y="202.3">WIFI/BT-SDIO</text>
<text x="258.5" y="199">ROCK 3C</text>
</g>
<text font-size="1.7" fill="#000080" x="107.4" y="169.8">R90439</text>
<g font-size="1.6" fill="#f00">
<text x="150.7" y="31.7" transform="rotate(-90 150.7 31.7)">HOST_WAKE_BT_H_GPIO31</text>
<text x="148.7" y="43.4" transform="rotate(-90 148.7 43.4)">BT_WAKE_HOST_H_GPIO30</text>
<text x="129.6" y="57.4">WIFI_XTAL_IN</text>
<text x="130.1" y="64.1">WIFI_XTAL_OUT</text>
<text x="29.9" y="100.8">WIFI_WAKE_HOST_H_GPIO34</text>
<text x="33.1" y="99.1">WIFI_REG_ON_H_GPIO33</text>
<text x="254.4" y="100.7">UART1_RTSn_GPIO2</text>
<text x="34.7" y="106.3">SD_SDIO1_CMD_GPIO9</text>
<text x="35.6" y="104.6">SD_SDIO1_D3_GPIO8</text>
<text x="35.6" y="102.8">SD_SDIO1_D2_GPIO7</text>
<text x="254.4" y="102.4">UART_TX_GPIO16</text>
<text x="254.4" y="104.2">UART_RX_GPIO17</text>
<text x="254.6" y="106">UART1_CTSn_GPIO3</text>
<text x="11.7" y="108.1">SD_SDIO1_CLK_GPIO10</text>
<text x="35.6" y="111.7">SD_SDIO1_D1_GPIO12</text>
<text x="35.6" y="109.9">SD_SDIO1_D0_GPIO11</text>
<text x="255.3" y="118.4">BT_REG_ON_H_GPIO18</text>
<text x="159.1" y="159.8">PCM_SYNC</text>
<text x="195.6" y="161.1">GPIO63</text>
<text x="158.9" y="162.5">PCM_IN</text>
<text x="159.5" y="165.1">PCM_CLK</text>
<text x="159.6" y="167.6">PCM_OUT</text>
<text x="195.2" y="163.6">GPIO44</text>
<text x="195.4" y="166.5">GPIO36</text>
<text x="195.7" y="168.9">GPIO61</text>
<text x="106.1" y="177.1">CPU_32K_CLK</text>
<text x="90.1" y="180.7">WIFI_32K_CLK</text>
</g>
<g font-size="1.6">
<text x="119.1" y="39.5">VCCIO_WL</text>
<text x="77.3" y="45.7">3V3_SY</text>
<text x="125.3" y="49.4">6.3V</text>
<text x="134.2" y="49.4">16V</text>
<text x="216.9" y="50.1">1</text>
<text x="216.9" y="53.7">2</text>
<text x="216.9" y="55.5">3</text>
<text x="93.2" y="61">1</text>
<text x="93.2" y="64.5">2</text>
<text x="107.2" y="64.5">3</text>
<text x="107.2" y="61">4</text>
<text x="79.3" y="70.1">50V</text>
<text x="114.8" y="71.8">50V</text>
<text x="140.6" y="77.7" transform="rotate(-90 140.6 77.7)">11</text>
<text x="142.4" y="77.7" transform="rotate(-90 142.4 77.7)">10</text>
<text x="144.2" y="77.7" transform="rotate(-90 144.2 77.7)">9</text>
<text x="146" y="77.7" transform="rotate(-90 146 77.7)">8</text>
<text x="147.7" y="77.7" transform="rotate(-90 147.7 77.7)">7</text>
<text x="149.5" y="77.7" transform="rotate(-90 149.5 77.7)">6</text>
<text x="151.3" y="77.7" transform="rotate(-90 151.3 77.7)">5</text>
<text x="153.1" y="77.7" transform="rotate(-90 153.1 77.7)">4</text>
<text x="154.9" y="77.7" transform="rotate(-90 154.9 77.7)">3</text>
<text x="156.6" y="77.7" transform="rotate(-90 156.6 77.7)">2</text>
<text x="158.4" y="77.7" transform="rotate(-90 158.4 77.7)">1</text>
<text x="60.8" y="78.1">VCCIO_WL</text>
<text x="184.9" y="89.2">47</text>
<text x="216.2" y="88.9">VCCIO_WL</text>
<text x="184.9" y="92.8">45</text>
<text x="184.9" y="91">46</text>
<text x="118.4" y="99.9">13</text>
<text x="118.4" y="101.7">14</text>
<text x="118.4" y="98.1">12</text>
<text x="184.9" y="101.7">43</text>
<text x="184.9" y="99.9">44</text>
<text x="118.4" y="107">17</text>
<text x="118.4" y="105.2">16</text>
<text x="118.4" y="103.5">15</text>
<text x="184.9" y="107">40</text>
<text x="184.9" y="103.5">42</text>
<text x="184.9" y="105.2">41</text>
<text x="118.4" y="108.8">18</text>
<text x="118.4" y="110.6">19</text>
<text x="118.4" y="112.4">20</text>
<text x="184.9" y="112.4">37</text>
<text x="184.9" y="108.8">39</text>
<text x="184.9" y="110.6">38</text>
<text x="30.2" y="115.6">10V</text>
<text x="77.9" y="116.7">VCCIO_WL</text>
<text x="118.4" y="115.9">22</text>
<text x="118.4" y="114.1">21</text>
<text x="184.9" y="115.9">35</text>
<text x="184.9" y="114.1">36</text>
<text x="184.9" y="117.7">34</text>
<text x="93" y="123.1">6.3V</text>
<text x="100.1" y="123.1">16V</text>
<text x="142.4" y="142.4" transform="rotate(-90 142.4 142.4)">23</text>
<text x="144.2" y="142.4" transform="rotate(-90 144.2 142.4)">24</text>
<text x="146" y="142.4" transform="rotate(-90 146 142.4)">25</text>
<text x="147.7" y="142.4" transform="rotate(-90 147.7 142.4)">26</text>
<text x="149.5" y="142.4" transform="rotate(-90 149.5 142.4)">27</text>
<text x="151.3" y="142.4" transform="rotate(-90 151.3 142.4)">28</text>
<text x="153.1" y="142.4" transform="rotate(-90 153.1 142.4)">29</text>
<text x="154.9" y="142.4" transform="rotate(-90 154.9 142.4)">30</text>
<text x="156.6" y="142.4" transform="rotate(-90 156.6 142.4)">31</text>
<text x="158.4" y="142.4" transform="rotate(-90 158.4 142.4)">32</text>
<text x="160.2" y="142.4" transform="rotate(-90 160.2 142.4)">33</text>
<text x="101.7" y="146.3">6.3V</text>
<text x="96.7" y="150.8">VCCIO_WL</text>
<text x="73.1" y="164.6">1</text>
<text x="87.1" y="164.6">4</text>
<text x="73.1" y="170">2</text>
<text x="87.1" y="170">3</text>
<text x="76.8" y="175.8">CRY4_3225</text>
<text x="229" y="198.8">Size</text>
<text x="229.9" y="202.2">A3</text>
<text x="235.6" y="202.4">Page Name:</text>
<text x="240.2" y="198.5">Title:</text>
<text x="287.1" y="202.2">1.332</text>
<text x="287.5" y="198.8">REV</text>
<text x="228.8" y="204.9">Date:</text>
<text x="234.9" y="204.8">Monday, September 04, 2023</text>
<text x="263.3" y="204.9">Sheet</text>
<text x="272.4" y="205">1</text>
<text x="277.5" y="204.9">o f</text>
<text x="282.7" y="205">18</text>
</g>
<g font-size="1.6" fill="#000080">
<text x="158.8" y="41.8">NC</text>
<text x="95.3" y="46.8">FB120R</text>
<text x="102.8" y="46.9">R90422</text>
<text x="125.2" y="45.9">C571</text>
<text x="125.2" y="47.7">22uF</text>
<text x="134.1" y="45.9">C572</text>
<text x="134.1" y="47.7">100nF</text>
<text x="150.8" y="42.2">R90421</text>
<text x="181.7" y="50.3">C573</text>
<text x="187.9" y="50.3">10pF</text>
<text x="224.2" y="50">ANT1</text>
<text x="224.2" y="51.8">NC</text>
<text x="168.9" y="54.8">C574</text>
<text x="169.8" y="56.4">NC</text>
<text x="197.9" y="54.6">C575</text>
<text x="198.4" y="56.4">NC</text>
<text x="113.1" y="64.6">R90423 22R</text>
<text x="79.3" y="66.3">C576</text>
<text x="79.3" y="68.1">8pF</text>
<text x="93.5" y="68.1">Y4</text>
<text x="93.5" y="69.9">37.4MHz_12PF</text>
<text x="114.8" y="68.1">C577</text>
<text x="114.8" y="69.9">8pF</text>
<text x="121.5" y="75.1">U23</text>
<text x="121.5" y="76.8">AP6256</text>
<text x="58.1" y="89.3">R90424</text>
<text x="65.2" y="89.1">R90425</text>
<text x="72" y="89.3">R90426</text>
<text x="79.8" y="89.6">R90427</text>
<text x="90.7" y="89.8">R90428</text>
<text x="61" y="91.1">10K</text>
<text x="68.1" y="90.9">10K</text>
<text x="74.8" y="91.1">10K</text>
<text x="82.7" y="91.4">10K</text>
<text x="90.7" y="91.6">10K</text>
<text x="98.3" y="94.8">R90429</text>
<text x="107.6" y="94.6">10K</text>
<text x="221.7" y="95.7">R90430</text>
<text x="221.7" y="97.4">10K</text>
<text x="29" y="111.8">C578</text>
<text x="30.4" y="113.6">NC</text>
<text x="222.2" y="110.8">R90431</text>
<text x="222.2" y="112.6">NC</text>
<text x="93.2" y="119.3">C579</text>
<text x="100.3" y="119.3">C580</text>
<text x="93.2" y="121.1">4.7uF</text>
<text x="100.3" y="121.1">100nF</text>
<text x="201.8" y="122.3">R90432</text>
<text x="201.8" y="124.1">4.7K</text>
<text x="110.4" y="131.9">L13</text>
<text x="110.4" y="133.7">2.2uH</text>
<text x="89.5" y="144.4">C581</text>
<text x="101.7" y="144.4">4.7uF</text>
<text x="156.8" y="155.1">R90433</text>
<text x="166.2" y="154.9">NC/0R</text>
<text x="61.9" y="159.1">R90434</text>
<text x="64.7" y="161.3">10K</text>
<text x="100.8" y="159.3">100NF</text>
<text x="76.5" y="162.2">U24</text>
<text x="102.2" y="162.7">C582</text>
<text x="170.7" y="167.3">R90437</text>
<text x="170.9" y="164.7">R90436</text>
<text x="170.9" y="162">R90435</text>
<text x="180.3" y="167.3">0R</text>
<text x="180.5" y="164.7">0R</text>
<text x="180.5" y="162">0R</text>
<text x="73.4" y="173.6">SOC_32.768KHz</text>
<text x="117.2" y="169.6">0R</text>
<text x="171" y="169.8">R90438</text>
<text x="180.6" y="170">0R</text>
<text x="135.5" y="174.1">C583</text>
<text x="136.7" y="175.7">NC</text>
</g>
<g font-size="1.6" fill="#004080">
<text x="219.9" y="51.2">ANT</text>
<text x="219.9" y="54.8">GND1</text>
<text x="219.9" y="56.6">GND2</text>
<text x="96.2" y="62.1">X1</text>
<text x="96.2" y="65.6">GND</text>
<text x="101.5" y="62.1">GND</text>
<text x="103.1" y="65.6">X2</text>
<text x="141.8" y="88.3" transform="rotate(-90 141.8 88.3)">XTAL_OUT</text>
<text x="143.6" y="86.5" transform="rotate(-90 143.6 86.5)">XTAL_IN</text>
<text x="145.3" y="84.2" transform="rotate(-90 145.3 84.2)">VBAT</text>
<text x="150.7" y="87.7" transform="rotate(-90 150.7 87.7)">BT_WAKE</text>
<text x="152.4" y="86.7" transform="rotate(-90 152.4 86.7)">N_WAKE</text>
<text x="154.2" y="85.4" transform="rotate(-90 154.2 85.4)">FM_RX</text>
<text x="156" y="84.4" transform="rotate(-90 156 84.4)">GND2</text>
<text x="157.8" y="89.4" transform="rotate(-90 157.8 89.4)">WL_BT_ANT</text>
<text x="159.6" y="84.4" transform="rotate(-90 159.6 84.4)">GND1</text>
<text x="148.9" y="93.1" transform="rotate(-90 148.9 93.1)">BT_HOST_WAKE</text>
<text x="169.4" y="92.1">N_VDDSWP_OUT</text>
<text x="171.2" y="90.3">N_VDDSWP_IN</text>
<text x="172" y="93.9">N_VDDSWPIO</text>
<text x="122.3" y="101">WL_HOST_WAKE</text>
<text x="122.3" y="99.2">WL_REG_ON</text>
<text x="147.1" y="98.5" transform="rotate(-90 147.1 98.5)">BT_VIO/N_HOST_WAKE</text>
<text x="172.4" y="101">UART_CTS_N</text>
<text x="122.3" y="102.8">SDIO_DATA_2</text>
<text x="122.3" y="106.3">SDIO_DATA_CMD</text>
<text x="122.3" y="104.6">SDIO_DATA_3</text>
<text x="172.4" y="106.3">UART_RTS_N</text>
<text x="174.2" y="102.8">UART_RXD</text>
<text x="174.4" y="104.6">UART_TXD</text>
<text x="122.3" y="109.9">SDIO_DATA_0</text>
<text x="122.3" y="108.1">SDIO_DATA_CLK</text>
<text x="122.3" y="111.7">SDIO_DATA_1</text>
<text x="122.3" y="113.5">GND3</text>
<text x="174.2" y="111.7">N_REG_PU</text>
<text x="174.3" y="113.5">N_I2C_SCL</text>
<text x="179.9" y="109.9">TX2</text>
<text x="179.9" y="108.1">TX1</text>
<text x="122.3" y="117">VDDIO</text>
<text x="122.3" y="115.2">VIN_LDO_OUT</text>
<text x="174.1" y="117">N_I2C_SDA</text>
<text x="174.7" y="118.8">BT_RST_N</text>
<text x="178.3" y="115.2">GND6</text>
<text x="143.6" y="138.5" transform="rotate(-90 143.6 138.5)">VIN_LDO</text>
<text x="145.3" y="138.5" transform="rotate(-90 145.3 138.5)">LPO</text>
<text x="147.1" y="138.5" transform="rotate(-90 147.1 138.5)">PCM_OUT</text>
<text x="148.9" y="138.5" transform="rotate(-90 148.9 138.5)">PCM_CLK</text>
<text x="150.7" y="138.5" transform="rotate(-90 150.7 138.5)">PCM_IN</text>
<text x="152.4" y="138.5" transform="rotate(-90 152.4 138.5)">PCM_SYNC</text>
<text x="154.2" y="138.5" transform="rotate(-90 154.2 138.5)">VDD_TCXO</text>
<text x="156" y="138.5" transform="rotate(-90 156 138.5)">TCXO_IN</text>
<text x="157.8" y="138.5" transform="rotate(-90 157.8 138.5)">GND4</text>
<text x="159.6" y="138.5" transform="rotate(-90 159.6 138.5)">GPS_RF</text>
<text x="161.3" y="138.5" transform="rotate(-90 161.3 138.5)">GND5</text>
<text x="76.1" y="165.7">NC</text>
<text x="81.7" y="165.7">VCC</text>
<text x="76.1" y="171.1">GND</text>
<text x="81.6" y="171.1">OUT</text>
</g>
<g font-size="1.3">
<text x="30.8" y="1.3">5</text>
<text x="88.8" y="1.3">4</text>
<text x="146.9" y="1.3">3</text>
<text x="205" y="1.3">2</text>
<text x="263.1" y="1.3">1</text>
<text x=".5" y="28.4">D</text>
<text x="292.6" y="28.4">D</text>
<text x=".5" y="79.5">C</text>
<text x="292.6" y="79.5">C</text>
<text x=".5" y="130.6">B</text>
<text x="292.6" y="130.6">B</text>
<text x=".5" y="181.7">A</text>
<text x="292.6" y="181.7">A</text>
<text x="30.8" y="207.4">5</text>
<text x="88.8" y="207.4">4</text>
<text x="146.9" y="207.4">3</text>
<text x="205" y="207.4">2</text>
<text x="263.1" y="207.4">1</text>
</g>
</svg>
